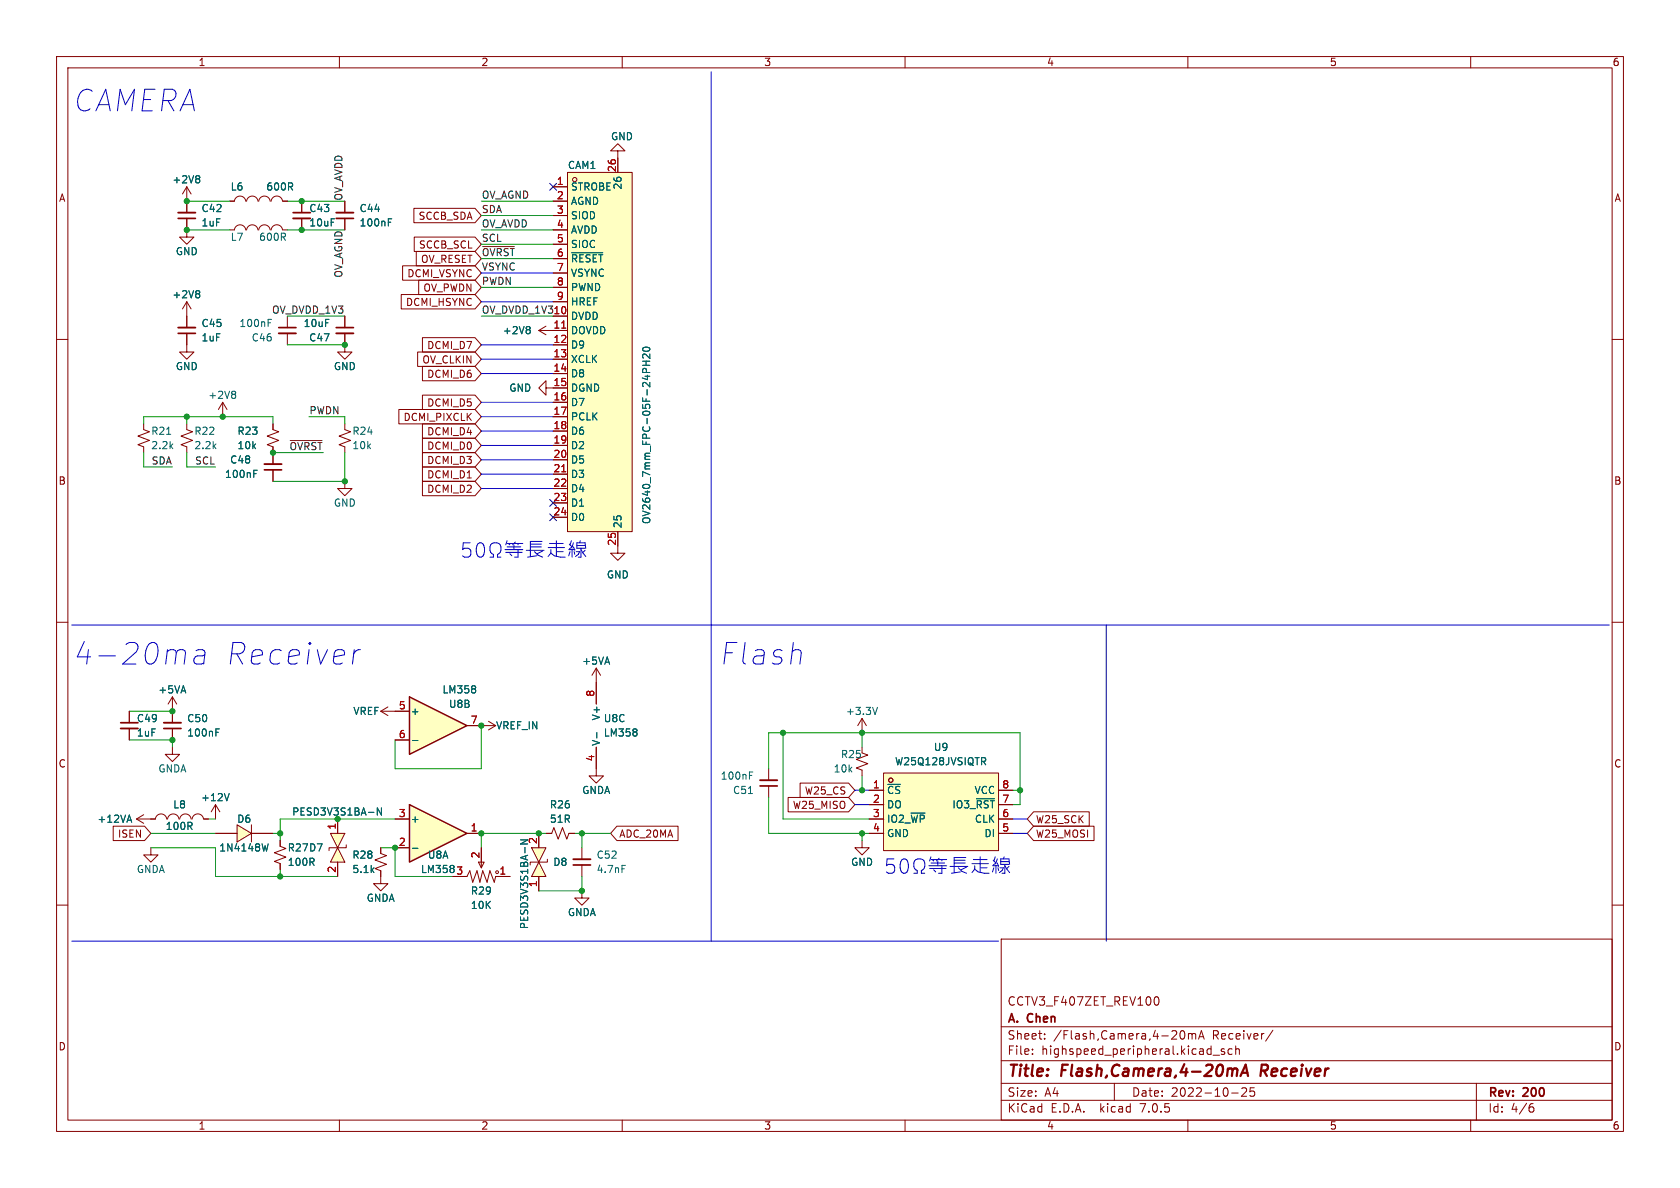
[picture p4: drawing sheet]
<svg xmlns="http://www.w3.org/2000/svg" width="297mm" height="210mm" viewBox="0 0 297 210" stroke-linecap="round" stroke-linejoin="round" font-family="sans-serif">
<g fill="none" stroke="#840000" stroke-width=".18">
<path d="M10 10h277v190h-277zM12 12h273v186h-273zM60 10v2M110 10v2M160 10v2M210 10v2M260 10v2M10 60h2M285 60h2M10 110h2M285 110h2M30.5 125.7v2.1"/>
<path d="M30.5 128.8v2M152.4 127l-.8 1.3M152.4 127v2.5M152.4 127l.8 1.3M10 160h2M285 160h2M177 166h108v32h-108zM204.2 176.3l.2-.1a.81 .81 0 0 1 .6 .6 .81 .81 0 0 1-.3 .8h-.5M60 198v2M110 198v2M160 198v2M177 194.5h108"/>
<path d="M177 191.5h108M177 187.5h108M177 181.5h108M182.5 186.3v.1M182.5 185.5v.1M184.7 183.6v.1M184.7 182.8v.1M197 191.5v3M208.7 182.3l.3-.1a.81 .81 0 0 1 .5 .6 .81 .81 0 0 1-.3 .8l-.1 .1a.81 .81 0 0 1-.4-1.4zM210 198v2M210.1 182.7v1M210.1 182.8l.4-.1 .2 .2"/>
<path d="M210.7 182.9l.3-.2 .3 .1 .1 .9M210.7 182.9v.8M211.9 183.7l.5-1.5 .5 1.5M212 183.3h.7M214.5 186.5h1.1M216.5 185.5l-.4-.1-.2 .2 .1 .2 .5 .2v.3h-.6M217.7 193.2h1.2M217.8 185.5l-.4-.1-.3 .3v.4l.1 .2h.6M218.5 185.5l.2-.1 .3 .1 .1 .9M218.5 184.9v1.5M219.5 192.4l.6-.1 .2 .1 .1 .3-.9 1.1h.9M221.7 192.3h-.7v.7l.2-.1h.5l.1 .3-.1 .5-.2 .1-.5-.1"/>
<path d="M225 182.1l-1.3 2M260 198v2M261 191.5v6.5M270.5 195.7h.4l.3 .3-.2 .5h-.5M271 195.1l-.5 .1"/>
</g>
<path d="M217.4 188.9l.4 .1 .1 .2M217.9 189.2a.5 .5 0 0 1 .8-.2l-.1 1.2M217.9 189.2l-.1 1M219.3 190.2l.9-2 .4 2M219.6 189.6h.9" fill="none" stroke="#840000" stroke-width=".4"/>
<path d="M38.2 128.8h.6M155.1 125l-.4 1.3" fill="none" stroke="#006464" stroke-width=".18"/>
<path d="M29 127.8h3" fill="none" stroke="#840000" stroke-width=".33"/>
<path d="M29 128.8h3" fill="none" stroke="#840000" stroke-width=".3"/>
<g fill="#ffffc2">
<path d="M95.2 152.4l1.3 2.5h-2.5z"/>
<path d="M94 149.9h2.5l-1.3 2.5z"/>
</g>
<path d="M94 149.9h2.5l-1.3 2.5zM95.2 152.4l1.3 2.5h-2.5zM95.2 147.3v2.6M95.2 154.9v2.6M96.8 151.9v.5h-3.1v.5" fill="none" stroke="#840000" stroke-width=".18"/>
<path d="M92 148.5h1.3l-1.3 .7h1.3" fill="none" stroke="#006464" stroke-width=".18"/>
<path d="M84.6 152.4h1l-.5 1z" fill="#ffffc2"/>
<g fill="none" stroke="#840000" stroke-width=".18">
<path d="M30.5 123.2l-.8 1.3M30.5 123.2v2.5M30.5 123.2l.7 1.3M80 154.9h2.5l.6-1 .5 2.1 .7-2.1 .5 2.1 .5-2.1 .8 2.1 .5-2.1 .8 2.1 .2-1.1h2.6M84.6 152.4h1l-.5 1zM85.1 149.9v3.5"/>
<circle cx="87.9" cy="154.2" r=".25"/>
</g>
<path d="M72.4 123.2l10.1 5.1-10.1 5.1z" fill="#ffffc2"/>
<path d="M72.4 123.2l10.1 5.1-10.1 5.1z" fill="none" stroke="#840000" stroke-width=".25"/>
<g fill="none" stroke="#840000" stroke-width=".18">
<path d="M40.6 35.6h.8a1.01 1.01 0 0 1 1-.9 1.01 1.01 0 0 1 1.1 .9M43.6 35.6a1.01 1.01 0 0 1 1-.9 1.01 1.01 0 0 1 1 .9M45.7 35.6a1.01 1.01 0 0 1 1-.9 1.01 1.01 0 0 1 1.1 .9M47.9 35.6a1.01 1.01 0 0 1 1-.9 1.01 1.01 0 0 1 1.1 .9M50 35.6h.8M61 35.6v2M61 38.6v2M97.8 35.6h2.5M97.8 33h2.5M97.8 38.1h2.5M100.3 30.5h11.5v63.5h-11.5zM109.2 26.7h1.3l-1.3-1.3-1.3 1.3h1.3v3.8"/>
<path d="M33 58.9v3.3h1.3l-1.3 1.3-1.3-1.3h1.3M33 53.3v4.6M33 53.3l-.7 1.3M33 53.3l.8 1.3M61 58.9v3.3h1.2l-1.2 1.3-1.3-1.3h1.3M61 55.9v2M95.2 58.4l1.3 .8M95.2 58.4h5.1M96.5 57.7l-1.3 .7M97.8 55.9h2.5M97.8 40.6h2.5M97.8 43.2h2.5"/>
<path d="M97.8 45.7h2.5M97.8 48.3h2.5M97.8 50.8h2.5M97.8 53.3h2.5M25.4 74.9v1l1 .4-2 .8 2 .8-2 .7 1 .4v1M33 74.9v1l1 .4-2 .8 2 .8-2 .7 1 .4v1M39.4 71.1l-.8 1.3M39.4 71.1v2.6M39.4 71.1l.7 1.3M48.3 74.9v1l1 .4-2.1 .8 2.1 .8-2.1 .7 1.1 .4v3M61 74.9v1l1 .4-2.1 .8 2.1 .8-2.1 .7 1.1 .4v1M96.5 68.6v-1.3l-1.3 1.3 1.3 1.3v-1.3h3.8"/>
<path d="M97.8 61h2.5M97.8 63.5h2.5M97.8 66h2.5M97.8 71.1h2.5M97.8 73.7h2.5M97.8 76.2h2.5M97.8 78.7h2.5M48.3 83.1v2M61 85.1v1.3h1.2l-1.2 1.2-1.3-1.2h1.3M97.8 81.3h2.5M97.8 83.8h2.5M97.8 86.4h2.5"/>
<path d="M97.8 88.9h2.5M97.8 91.4h2.5M109.2 94v3.8h1.3l-1.3 1.3-1.3-1.3h1.3M30.5 132.1v1.3h1.2l-1.2 1.2-1.3-1.2h1.3M69.8 125.7h2.6M69.8 130.8h2.6M82.5 128.3h5.1M86.4 127.5l1.2 .8M87.6 128.3l-1.2 .7M135.9 135.9v2M135.9 138.9v2.1M152.4 132.1v1l1 .4-2 .7 2 .8-2 .8 1 .3v1.1"/>
<path d="M26.7 144.8h.8a1.01 1.01 0 0 1 1-.9 1.01 1.01 0 0 1 1 .9M26.7 149.9v1.2h1.2l-1.2 1.3-1.3-1.3h1.3M29.6 144.8a1.01 1.01 0 0 1 1-.9 1.01 1.01 0 0 1 1 .9M31.8 144.8a1.01 1.01 0 0 1 1-.9 1.01 1.01 0 0 1 1 .9M34 144.8a1.01 1.01 0 0 1 1-.9 1.01 1.01 0 0 1 1 .9M36.1 144.8h.7M67.3 154.9v1.3h1.3l-1.3 1.3-1.3-1.3h1.3M96.5 147.3h1l.4-1 .8 2 .7-2 .8 2 .4-1h1"/>
<circle cx="101.6" cy="31.8" r=".38"/>
</g>
<g fill="none" stroke="#006464" stroke-width=".18">
<path d="M68.7 38.7h.6M35.1 51.4l.2 .2-.2 .3 .2 .3v.2l-.2 .2M93.5 57.7l.2 .3-.2 .3 .2 .2v.3l-.2 .2M101.1 44.7h5.5M41.4 69.2l.3 .2-.3 .3 .3 .2v.3l-.3 .2M113.6 65.8v-.4l.3-.3 .3 .1 .1 .6M113.6 64.6h1.3M113.6 63.9h1.3M113.7 61.6a.75 .75 0 0 1 1.2 .2 .72 .72 0 0 1-1.3-.1zM114.2 63.9v.7M114.9 62.6v.8l-.9-.8-.4 .2 .1 .5M44.9 83.1h.6"/>
<path d="M72.9 130.9h1M132.5 136.5h.6"/>
</g>
<path d="M59.4 37.6h3.1M31.5 57.9h3M59.4 58.9h3.1M46.7 82h3.1M134.4 137.9h3" fill="none" stroke="#840000" stroke-width=".33"/>
<path d="M59.4 38.6h3.1M31.5 58.9h3M59.4 57.9h3.1M46.7 83.1h3.1M134.4 138.9h3" fill="none" stroke="#840000" stroke-width=".3"/>
<path d="M100.3 30.5h11.5v63.5h-11.5z" fill="#ffffc2" stroke="#ffffc2" stroke-width=".18"/>
<path d="M99.3 58h.7M99.3 83.4h.7" fill="none" stroke="#a90000" stroke-width=".18"/>
<path d="M72.4 142.2l10.1 5.1-10.1 5.1z" fill="#ffffc2"/>
<path d="M72.4 142.2l10.1 5.1-10.1 5.1z" fill="none" stroke="#840000" stroke-width=".25"/>
<path d="M67.3 149.9v1l1 .4-2 .7 2 .8-2 .7 1 .4v1M69.8 149.9h2.6M69.8 144.8h2.6M82.5 147.3h2.6" fill="none" stroke="#840000" stroke-width=".18"/>
<path d="M72.9 150h1" fill="none" stroke="#006464" stroke-width=".18"/>
<g fill="#ffffc2">
<path d="M58.4 147.3h2.6l-1.3 2.6z"/>
<path d="M59.7 149.9l1.3 2.5h-2.6z"/>
</g>
<g fill="none" stroke="#840000" stroke-width=".18">
<path d="M33 38.6v3.3h1.3l-1.3 1.3-1.3-1.3h1.3M33 35.6v2M50.8 55.9v2M50.8 58.9v2.1M22.9 125.7v2.1M22.9 128.8v2M67.3 125.7l1.3 .8M67.3 125.7h2.5M68.6 125l-1.3 .7M24.1 144.8l1.3 .7M24.1 144.8h2.6M25.4 144l-1.3 .8"/>
<path d="M38.1 142.2l-.8 1.3M38.1 142.2v2.6M38.1 142.2l.8 1.3M49.5 148.6v1l1 .4-2 .7 2 .8-2 .8 1 .4v1M58.4 147.3h2.6l-1.3 2.6zM59.7 149.9l1.3 2.5h-2.6zM59.7 144.8v2.5M59.7 152.4v2.5M61.2 149.3v.6h-3v.5"/>
</g>
<path d="M47.4 56.5h.6M22.6 145h.6M22.9 144.1l.4 1.3M40.5 140.3l-.4 1.2M67.4 142.8v1.3l-.7-1.3v1.3" fill="none" stroke="#006464" stroke-width=".18"/>
<path d="M31.5 37.6h3M49.3 58.9h3M21.3 128.8h3.1" fill="none" stroke="#840000" stroke-width=".33"/>
<path d="M31.5 38.6h3M49.3 57.9h3M21.3 127.8h3.1" fill="none" stroke="#840000" stroke-width=".3"/>
<path d="M41.9 145.8l2.5 1.5-2.5 1.5z" fill="#ffffc2"/>
<g fill="none" stroke="#840000" stroke-width=".18">
<path d="M33 33l-.7 1.3M33 33v4.6M33 38.6v2M33 33l.8 1.3M40.6 35.6h.8M50 35.6h.8M53.3 35.6v2M53.3 38.6v2M61 35.6v2M61 38.6v2M73.2 36.8h10.8l1.1 1.3-1.1 1.3h-10.8zM97.8 35.6h2.5"/>
<path d="M97.8 33h2.5M97.8 38.1h2.5M109.2 27.9v2.6M33 55.9v2M33 58.9v2.1M40.6 40.6l.8 .1a1.01 1.01 0 0 1 1-1 1.01 1.01 0 0 1 1.1 1M43.6 40.7a1.01 1.01 0 0 1 1-1 1.01 1.01 0 0 1 1 1M45.7 40.7a1.01 1.01 0 0 1 1-1 1.01 1.01 0 0 1 1.1 1M47.9 40.7a1.01 1.01 0 0 1 1-1 1.01 1.01 0 0 1 1.1 1M50 40.6h.8M61 55.9v2M61 58.9v2.1"/>
<path d="M70.9 52.1h13.1l1.1 1.2-1.1 1.3h-13.1zM71.2 47h12.8l1.1 1.3-1.1 1.2h-12.8zM73.2 41.9h10.8l1.1 1.3-1.1 1.3h-10.8zM73.6 44.4h10.4l1.1 1.3-1.1 1.3h-10.4zM74 49.5h10l1.1 1.3-1.1 1.3h-10zM74.7 59.7h9.3l1.1 1.3-1.1 1.2h-9.3zM97.8 40.6h2.5M97.8 55.9h2.5M97.8 58.4h2.5M97.8 43.2h2.5M97.8 45.7h2.5M97.8 48.3h2.5"/>
<path d="M97.8 50.8h2.5M97.8 53.3h2.5M48.3 74.9v1M48.3 79v3M70.5 72.4h13.5l1.1 1.3-1.1 1.2h-13.5zM73.8 62.2h10.2l1.1 1.3-1.1 1.3h-10.2zM74.7 77.5h9.3l1.1 1.2-1.1 1.3h-9.3zM74.7 64.8h9.3l1.1 1.2-1.1 1.3h-9.3zM74.7 74.9h9.3l1.1 1.3-1.1 1.3h-9.3zM74.7 69.8h9.3l1.1 1.3-1.1 1.3h-9.3zM97.8 61h2.5M97.8 63.5h2.5"/>
<path d="M97.8 66h2.5M97.8 68.6h2.5M97.8 71.1h2.5M97.8 73.7h2.5M97.8 76.2h2.5M97.8 78.7h2.5M48.3 83.1v2M74.7 80h9.3l1.1 1.3-1.1 1.3h-9.3zM74.7 85.1h9.3l1.1 1.3-1.1 1.2h-9.3zM74.7 82.5h9.3l1.1 1.3-1.1 1.3h-9.3zM97.8 81.3h2.5M97.8 83.8h2.5"/>
<path d="M97.8 86.4h2.5M97.8 88.9h2.5M97.8 91.4h2.5M109.2 94v2.5M105.4 118.1l-.8 1.3M105.4 118.1v6.4M105.4 118.1l.8 1.3M22.9 125.7v2.1M22.9 128.8v2M30.5 125.7v2.1M30.5 128.8v2M69.8 125.7h2.6"/>
<path d="M69.8 130.8h2.6M82.5 128.3h2.6M105.4 132.1v5.1h1.3l-1.3 1.2-1.3-1.2h1.3M141.4 138.4h8.6l1.1 1.3-1.1 1.3h-8.6zM153.7 139.7h2.5M156.2 136.6h20.3v13.8h-20.3zM176.5 139.7h2.6M20 146h5.6l1.1 1.3-1.1 1.3h-5.6zM26.7 144.8h.7M36.1 144.8h.7M38.1 147.3h3.8M41.9 145.8l2.5 1.5-2.5 1.5z"/>
<path d="M44.4 145.8v3M44.4 147.3h3.9M49.5 148.6v1M49.5 152.7v1M59.7 144.8v2.5M59.7 152.4v2.5M67.3 149.9v1M67.3 153.9v1M69.8 144.8h2.6M69.8 149.9h2.6M80 154.9h2.5M82.5 147.3h2.6"/>
<path d="M85.1 149.9v2.5M87.6 154.9h2.6M95.2 147.3v2.6M95.2 154.9v2.6M96.5 147.3h1M100.6 147.3h1M102.9 157.5v1.3h1.2l-1.2 1.2-1.3-1.2h1.3M102.9 149.9v2M102.9 152.9v2M109.1 146h10.8v2.6h-10.8l-1.2-1.3zM139.3 141h10.7l1.1 1.2-1.1 1.3h-10.7zM152.4 148.6v1.3h1.3l-1.3 1.2-1.3-1.2h1.3"/>
<path d="M153.7 147.3h2.5M153.7 142.2h2.5M153.7 144.8h2.5M176.5 147.3h2.6M176.5 142.2h2.6M176.5 144.8h2.6M182.7 146h10.7v2.6h-10.7l-1.1-1.3zM182.7 143.5h9.9v2.6h-9.9l-1.1-1.3z"/>
<circle cx="157.5" cy="137.9" r=".38"/>
</g>
<g fill="none" stroke="#006464" stroke-width=".18">
<path d="M35.1 31.1l.2 .2-.2 .3 .2 .2v.3l-.2 .2M68.7 38.7h.6M35.1 51.4l.2 .2-.2 .3 .2 .3v.2l-.2 .2M93.5 57.7l.2 .3-.2 .3 .2 .2v.3l-.2 .2M101.1 44.7h5.5M113.6 65.8v-.4l.3-.3 .3 .1 .1 .6M113.6 64.6h1.3M113.6 63.9h1.3M113.7 61.6a.75 .75 0 0 1 1.2 .2 .72 .72 0 0 1-1.3-.1zM114.2 63.9v.7M114.9 62.6v.8l-.9-.8-.4 .2 .1 .5M44.9 83.1h.6"/>
<path d="M38.2 128.8h.6M72.9 130.9h1M105.5 129.5v1M173.8 134.6l.5 .6M174.1 134l.2 .2-.2 .3M22.6 145h.6M22.9 144.1l.4 1.3M40.5 140.3l-.4 1.2M47.4 149.2l-.3 1.2M67.4 142.8v1.3l-.7-1.3v1.3M72.9 150h1M92 148.5h1.3l-1.3 .7h1.3"/>
<path d="M110 153h.6M172.6 141.2h3.2"/>
</g>
<path d="M51.8 38.6h3.1M101.3 151.9h3.1" fill="none" stroke="#840000" stroke-width=".33"/>
<path d="M51.8 37.6h3.1M101.3 152.9h3.1" fill="none" stroke="#840000" stroke-width=".3"/>
<path d="M156.2 136.6h20.3v13.8h-20.3z" fill="#ffffc2" stroke="#ffffc2" stroke-width=".18"/>
<path d="M85.3 43.6h5.6M51.3 77.9h5.6" fill="none" stroke="#0f0f0f" stroke-width=".18"/>
<g fill="none" stroke="#0000c2" stroke-width=".18">
<path d="M125.7 12.7v153.7M83.1 96h-1.2l-.1 1.2 .3-.3 .9 .1 .2 .4-.1 .8-.3 .3h-.7l-.3-.3M84.6 96.1a.6 .6 0 0 1 .9 .3 1.49 1.49 0 0 1-.4 2.1 .65 .65 0 0 1-.8-.5 1.98 1.98 0 0 1 .3-1.9zM86.6 98.5h.6v-.5a1.08 1.08 0 0 1-.5-1.5 1.08 1.08 0 0 1 1.5-.4 1.17 1.17 0 0 1-.2 1.9v.5h.6M89.3 97.2h3.1M89.4 97.6h2.9M89.6 96.1h1.1M89.6 96.7h2.5M89.6 95.6l-.2 .7M89.9 96.1l.2 .2M90.1 97.9l.4 .3M90.9 96.3v.9"/>
<path d="M91 96.1h1.4M91.1 95.8l-.5 .5M91.6 97.2v1.3h-.6M91.6 96.1v.2M93 97.3h3.2M93.8 96.7h1.9M93.8 96.2h1.9M94.5 97.5l.6 .6 .8 .4M94.8 98.2l-1.5 .3M95.8 95.7h-2v2.7M95.9 97.4l-.9 .5M96.9 96.8h2.9"/>
<path d="M97.1 96.1h2.5M97.4 97.8l.6 .4 1.1 .3h.8M97.4 97.2v.6M97.4 97.8l-.5 .6M98.4 95.6v2.8M98.5 97.5h1.1M100.5 97.2h1.1M100.7 96.2l.4 .5M100.8 97.5l-.3 .7M101 95.6l-.2 .7M101.1 97v1.5M101.1 96.7l-.4 .3"/>
<path d="M101.4 96.7l.2 .6M101.4 96l-.3 .7M101.5 97.5l.1 .5M101.9 97.5h.6l-.3 .5-.5 .4M102 96.4h1.4M102.6 95.6l-.1 .4M102.7 96.9v1.6h-.5M102.7 97.2l.9 1.2M103.4 96.9h-1.4v-.9h1.4l.2 .9M103.4 97.3l-.3 .3M12.7 110.5h271.8M32.3 114.8l.4 .2 .1 .4-.2 2"/>
<path d="M34.7 115l.3-.2h.8l.3 .2 .1 .4-.2 2M36.2 115.8l-.4 .1h-.9a.76 .76 0 0 0-.6 .7 .76 .76 0 0 0 .4 .8h.9l.4-.2M63.7 114.8a1.12 1.12 0 0 0-1.2 .8M195.6 110.5v55.9M158 151.8h-1.2l-.1 1.2 .4-.2 .8 .1 .3 .4-.2 .8-.3 .3h-.6l-.4-.3M159.5 152a.6 .6 0 0 1 1 .3 1.49 1.49 0 0 1-.5 2.1 .65 .65 0 0 1-.7-.5 1.98 1.98 0 0 1 .2-1.9zM161.6 154.4h.6v-.5a1.08 1.08 0 0 1-.6-1.5 1.08 1.08 0 0 1 1.5-.4 1.17 1.17 0 0 1-.2 1.9v.5h.6M164.2 153h3.2M164.3 153.5h2.9M164.6 152h1.1M164.6 152.6h2.4M164.6 151.5l-.3 .7"/>
<path d="M164.8 152l.3 .2M165.1 153.8l.3 .3M165.8 152.2v.8M165.9 152h1.5M166 151.7l-.5 .5M166.5 153v1.4h-.6M166.5 152v.2M168 153.2h3.1M168.7 152.6h1.9M168.7 152.1h1.9M169.4 153.4l.6 .6 .9 .4M169.8 154.1l-1.6 .3"/>
<path d="M170.7 151.6h-2v2.7M170.9 153.3l-1 .5M171.8 152.7h2.9M172.1 152h2.4M172.3 153.6l.6 .5 1.1 .3h.9M172.3 153v.6M172.3 153.6l-.5 .7M173.3 151.5v2.8M173.4 153.4h1.1M175.5 153h1.1M175.6 152.1l.5 .5M175.7 153.4l-.2 .7"/>
<path d="M175.9 151.5l-.2 .7M176.1 152.9v1.5M176.1 152.6l-.5 .3M176.3 152.6l.3 .6M176.3 151.8l-.2 .8M176.4 153.4l.2 .5M176.8 153.4h.6l-.2 .5-.5 .4M176.9 152.3h1.5M177.5 151.5l-.1 .3M177.6 152.8v1.6h-.4M177.6 153l.9 1.3M178.4 152.8h-1.5v-1h1.5l.1 1"/>
<path d="M178.4 153.2l-.4 .3M12.7 166.4h163.8"/>
</g>
<g fill="none" stroke="#009600" stroke-width=".18">
<path d="M33 35.6h7.6M50.8 35.6h10.2M85.1 35.6h12.7M85.1 38.1h12.7M33 40.6h7.6M50.8 40.6h10.2M50.8 55.9h10.2M85.1 40.6h12.7M85.1 55.9h12.7M85.1 43.2h12.7M85.1 45.7h12.7M85.1 50.8h12.7"/>
<path d="M25.4 74.9v-1.2h22.9v1.2M33 73.7v1.2M50.8 61h10.2M54.6 73.7h6.4v1.2M25.4 80v2.6h5.1M33 80v2.6h5.1M48.3 80h8.8M61 80v5.1h-12.7M22.9 130.8h7.6v1.3M22.9 125.7h7.6M85.1 128.3v7.6h-15.3v-5.1M135.9 135.9v-6.4h44.4v12.7h-1.2"/>
<path d="M138.4 129.5v15.3h15.3M152.4 129.5v2.6M152.4 137.2v2.5M179.1 139.7h1.2M26.7 147.3h11.4M26.7 149.9h11.4v5h21.6M36.8 144.8h1.3M48.3 147.3h1.2M49.5 153.7v1.2M67.3 149.9h2.5v5h10.2M69.8 144.8h-20.3v3.8M96.5 147.3h-11.4v2.6"/>
<path d="M101.6 147.3h6.3M102.9 147.3v2.6M102.9 154.9v2.6h-7.7M135.9 141v6.3h17.8M152.4 147.3v1.3"/>
</g>
<g fill="none" stroke="#00f" stroke-width=".18">
<path d="M85.1 53.3h12.7M85.1 48.3h12.7M85.1 61h12.7M85.1 76.2h12.7M85.1 73.7h12.7M85.1 71.1h12.7M85.1 66h12.7M85.1 63.5h12.7M85.1 78.7h12.7M85.1 83.8h12.7M85.1 81.3h12.7M85.1 86.4h12.7"/>
<path d="M151.1 139.7h2.6M151.1 142.2h2.6M179.1 144.8h2.5M179.1 147.3h2.5"/>
</g>
<path d="M97.2 32.4l1.2 1.2M98.4 32.4l-1.2 1.2M97.2 88.3l1.2 1.2M97.2 90.8l1.2 1.2M98.4 88.3l-1.2 1.2M98.4 90.8l-1.2 1.2" fill="none" stroke="#000084" stroke-width=".18"/>
<path d="M99.3 58h.7M99.3 83.4h.7" fill="none" stroke="#a90000" stroke-width=".18"/>
<g fill="#009600" stroke="#009600" stroke-width=".18">
<circle cx="30.5" cy="130.8" r=".46"/>
<circle cx="30.5" cy="125.7" r=".46"/>
<circle cx="48.3" cy="80" r=".46"/>
<circle cx="61" cy="85.1" r=".46"/>
<circle cx="152.4" cy="147.3" r=".46"/>
<circle cx="180.3" cy="139.7" r=".46"/>
<circle cx="102.9" cy="157.5" r=".46"/>
<circle cx="53.3" cy="40.6" r=".46"/>
<circle cx="61" cy="61" r=".46"/>
<circle cx="39.4" cy="73.7" r=".46"/>
<circle cx="33" cy="73.7" r=".46"/>
<circle cx="33" cy="40.6" r=".46"/>
<circle cx="33" cy="35.6" r=".46"/>
<circle cx="53.3" cy="35.6" r=".46"/>
<circle cx="49.5" cy="154.9" r=".46"/>
<circle cx="49.5" cy="147.3" r=".46"/>
<circle cx="69.8" cy="149.9" r=".46"/>
<circle cx="59.7" cy="144.8" r=".46"/>
<circle cx="85.1" cy="147.3" r=".46"/>
<circle cx="95.2" cy="147.3" r=".46"/>
<circle cx="85.1" cy="128.3" r=".46"/>
<circle cx="102.9" cy="147.3" r=".46"/>
<circle cx="152.4" cy="139.7" r=".46"/>
<circle cx="138.4" cy="129.5" r=".46"/>
<circle cx="152.4" cy="129.5" r=".46"/>
</g>
<g font-size="5.3" fill="#0000c2">
<text x="12.7" y="20.1">CAMERA</text>
<text x="12.7" y="117.9">4-20ma</text>
<text x="39.4" y="117.9">Receiver</text>
<text x="127" y="117.9">Flash</text>
</g>
<g font-size="2.8" fill="#840000">
<text x="178" y="190.8">Title:</text>
<text x="187.5" y="190.8">Flash,Camera,4-20mA</text>
<text x="223.3" y="190.8">Receiver</text>
</g>
<g font-size="2.1" fill="#840000">
<text x="178" y="177.9">CCTV3_F407ZET_REV100</text>
<text x="178" y="183.9">Sheet:</text>
<text x="178" y="181.1">A.</text>
<text x="181.6" y="181.1">Chen</text>
<text x="186.2" y="183.9">/Flash,Camera,4-20mA</text>
<text x="214.2" y="183.9">Receiver/</text>
<text x="178" y="186.6">File:</text>
<text x="184" y="186.6">highspeed_peripheral.kicad_sch</text>
<text x="178" y="196.8">KiCad</text>
<text x="178" y="194">Size:</text>
<text x="184.6" y="194">A4</text>
<text x="185.7" y="196.8">E.D.A.</text>
<text x="194.4" y="196.8">kicad</text>
<text x="200" y="194">Date:</text>
<text x="201.5" y="196.8">7.0.5</text>
<text x="206.9" y="194">2022-10-25</text>
<text x="263" y="194.2">Rev:</text>
<text x="263" y="196.8">Id:</text>
<text x="267" y="196.8">4/6</text>
<text x="269.2" y="194.2">200</text>
</g>
<g font-size="1.8" fill="#840000">
<text x="35" y="11.8">1</text>
<text x="85" y="11.8">2</text>
<text x="135" y="11.8">3</text>
<text x="185" y="11.8">4</text>
<text x="235" y="11.8">5</text>
<text x="285" y="11.8">6</text>
<text x="10.4" y="35.8">A</text>
<text x="285.4" y="35.8">A</text>
<text x="74" y="39">SCCB_SDA</text>
<text x="74" y="44.1">SCCB_SCL</text>
<text x="74.4" y="46.6">OV_RESET</text>
<text x="72" y="49.2">DCMI_VSYNC</text>
<text x="74.8" y="51.7">OV_PWDN</text>
<text x="71.7" y="54.3">DCMI_HSYNC</text>
<text x="74.6" y="64.4">OV_CLKIN</text>
<text x="75.5" y="61.9">DCMI_D7</text>
<text x="75.5" y="67">DCMI_D6</text>
<text x="71.3" y="74.6">DCMI_PIXCLK</text>
<text x="75.5" y="77.1">DCMI_D4</text>
<text x="75.5" y="72">DCMI_D5</text>
<text x="75.5" y="82.2">DCMI_D3</text>
<text x="75.5" y="79.7">DCMI_D0</text>
<text x="10.3" y="85.8">B</text>
<text x="75.5" y="87.3">DCMI_D2</text>
<text x="75.5" y="84.7">DCMI_D1</text>
<text x="285.3" y="85.8">B</text>
<text x="10.3" y="135.8">C</text>
<text x="285.3" y="135.8">C</text>
<text x="140.1" y="143.2">W25_MISO</text>
<text x="142.3" y="140.6">W25_CS</text>
<text x="20.8" y="148.2">ISEN</text>
<text x="109.4" y="148.2">ADC_20MA</text>
<text x="183" y="148.2">W25_MOSI</text>
<text x="183" y="145.7">W25_SCK</text>
<text x="10.3" y="185.8">D</text>
<text x="285.3" y="185.8">D</text>
<text x="35" y="199.8">1</text>
<text x="85" y="199.8">2</text>
<text x="135" y="199.8">3</text>
<text x="185" y="199.8">4</text>
<text x="235" y="199.8">5</text>
<text x="285" y="199.8">6</text>
</g>
<g font-size="1.8" fill="#006464">
<text x="108" y="25">GND</text>
<text x="30.4" y="32.6">+2V8</text>
<text x="40.7" y="33.8">L6</text>
<text x="47" y="33.8">600R</text>
<text x="100.3" y="30">CAM1</text>
<text x="100.8" y="33.8">STROBE</text>
<text x="110" y="33.5" transform="rotate(-90 110 33.5)">26</text>
<text x="35.6" y="37.7">C42</text>
<text x="35.6" y="40.2">1uF</text>
<text x="54.6" y="37.7">C43</text>
<text x="54.6" y="40.2">10uF</text>
<text x="63.5" y="37.7">C44</text>
<text x="63.5" y="40.2">100nF</text>
<text x="100.8" y="36.4">AGND</text>
<text x="100.8" y="38.9">SIOD</text>
<text x="100.8" y="41.5">AVDD</text>
<text x="31" y="45.3">GND</text>
<text x="40.7" y="42.7">L7</text>
<text x="45.7" y="42.7">600R</text>
<text x="100.8" y="44">SIOC</text>
<text x="100.8" y="46.5">~{RESET}</text>
<text x="30.4" y="52.9">+2V8</text>
<text x="100.8" y="49.1">VSYNC</text>
<text x="100.8" y="51.6">PWND</text>
<text x="35.6" y="58">C45</text>
<text x="42.3" y="58">100nF</text>
<text x="53.6" y="58">10uF</text>
<text x="88.8" y="59.2">+2V8</text>
<text x="100.8" y="56.7">DVDD</text>
<text x="100.8" y="59.2">DOVDD</text>
<text x="100.8" y="54.2">HREF</text>
<text x="31" y="65.6">GND</text>
<text x="35.6" y="60.5">1uF</text>
<text x="44.4" y="60.5">C46</text>
<text x="54.6" y="60.5">C47</text>
<text x="59" y="65.6">GND</text>
<text x="100.8" y="61.8">D9</text>
<text x="100.8" y="64.3">XCLK</text>
<text x="36.8" y="70.7">+2V8</text>
<text x="90" y="69.4">GND</text>
<text x="100.8" y="66.9">D8</text>
<text x="100.8" y="69.4">DGND</text>
<text x="100.8" y="71.9">D7</text>
<text x="26.7" y="77">R21</text>
<text x="34.3" y="77">R22</text>
<text x="41.9" y="77">R23</text>
<text x="62.2" y="77">R24</text>
<text x="100.8" y="74.5">PCLK</text>
<text x="100.8" y="77">D6</text>
<text x="26.7" y="79.6">2.2k</text>
<text x="34.3" y="79.6">2.2k</text>
<text x="40.6" y="82.1">C48</text>
<text x="41.9" y="79.6">10k</text>
<text x="62.2" y="79.6">10k</text>
<text x="100.8" y="79.6">D2</text>
<text x="100.8" y="82.1">D5</text>
<text x="39.7" y="84.6">100nF</text>
<text x="59" y="89.7">GND</text>
<text x="100.8" y="84.6">D3</text>
<text x="100.8" y="87.2">D4</text>
<text x="100.8" y="89.7">D1</text>
<text x="100.8" y="92.3">D0</text>
<text x="110" y="93.5" transform="rotate(-90 110 93.5)">25</text>
<text x="115.1" y="92.7" transform="rotate(-90 115.1 92.7)">OV2640_7mm_FPC-05F-24PH20</text>
<text x="107.2" y="102.4">GND</text>
<text x="102.9" y="117.7">+5VA</text>
<text x="27.9" y="122.7">+5VA</text>
<text x="78.2" y="122.7">LM358</text>
<text x="79.3" y="125.3">U8B</text>
<text x="24.1" y="130.4">1uF</text>
<text x="24.1" y="127.8">C49</text>
<text x="33" y="127.8">C50</text>
<text x="33" y="130.4">100nF</text>
<text x="62.4" y="126.6">VREF</text>
<text x="72.5" y="126.6">+</text>
<text x="87.6" y="129.1">VREF_IN</text>
<text x="106.2" y="132" transform="rotate(-90 106.2 132)">V-</text>
<text x="106.2" y="127.4" transform="rotate(-90 106.2 127.4)">V+</text>
<text x="106.7" y="127.8">U8C</text>
<text x="106.7" y="130.4">LM358</text>
<text x="149.5" y="126.6">+3.3V</text>
<text x="27.9" y="136.7">GNDA</text>
<text x="127.3" y="138">100nF</text>
<text x="147.3" y="136.7">10k</text>
<text x="148.6" y="134.2">R25</text>
<text x="158.2" y="135.4">W25Q128JVSIQTR</text>
<text x="165" y="132.9">U9</text>
<text x="30.6" y="143.1">L8</text>
<text x="35.5" y="141.8">+12V</text>
<text x="97.2" y="143.1">R26</text>
<text x="102.9" y="140.5">GNDA</text>
<text x="129.5" y="140.5">C51</text>
<text x="156.7" y="140.5">~{CS}</text>
<text x="156.7" y="143.1">DO</text>
<text x="168.3" y="143.1">IO3_~{RST}</text>
<text x="172.3" y="140.5">VCC</text>
<text x="17.2" y="145.6">+12VA</text>
<text x="29.2" y="146.9">100R</text>
<text x="41.9" y="145.6">D6</text>
<text x="51.6" y="144.3">PESD3V3S1BA-N</text>
<text x="72.5" y="145.6">+</text>
<text x="97.2" y="145.6">51R</text>
<text x="156.7" y="145.6">IO2_~{WP}</text>
<text x="156.7" y="148.1">GND</text>
<text x="172.3" y="145.6">CLK</text>
<text x="174" y="148.1">DI</text>
<text x="24.1" y="154.5">GNDA</text>
<text x="38.7" y="150.7">1N4148W</text>
<text x="50.8" y="150.7">R27 D7</text>
<text x="50.8" y="153.2">100R</text>
<text x="62.2" y="152">R28</text>
<text x="62.2" y="154.5">5.1k</text>
<text x="74.4" y="154.5">LM358</text>
<text x="75.6" y="152">U8A</text>
<text x="80.6" y="154.7">3</text>
<text x="97.8" y="153.2">D8</text>
<text x="105.4" y="152">C52</text>
<text x="105.4" y="154.5">4.7nF</text>
<text x="150.4" y="153.2">GND</text>
<text x="64.8" y="159.6">GNDA</text>
<text x="83.2" y="158.3">R29</text>
<text x="83.2" y="160.8">10K</text>
<text x="93.5" y="164.3" transform="rotate(-90 93.5 164.3)">PESD3V3S1BA-N</text>
<text x="100.3" y="162.1">GNDA</text>
</g>
<g font-size="1.8" fill="#0f0f0f">
<text x="60.6" y="35.6" transform="rotate(-90 60.6 35.6)">OV_AVDD</text>
<text x="85.1" y="35.2">OV_AGND</text>
<text x="85.1" y="40.3">OV_AVDD</text>
<text x="85.1" y="37.8">SDA</text>
<text x="85.1" y="47.9">VSYNC</text>
<text x="85.1" y="42.8">SCL</text>
<text x="85.1" y="45.4">~{OVRST}</text>
<text x="60.6" y="49.1" transform="rotate(-90 60.6 49.1)">OV_AGND</text>
<text x="85.1" y="50.5">PWDN</text>
<text x="48.1" y="55.5">OV_DVDD_1V3</text>
<text x="85.1" y="55.5">OV_DVDD_1V310</text>
<text x="54.6" y="73.3">PWDN</text>
<text x="26.8" y="82.2">SDA</text>
<text x="34.5" y="82.2">SCL</text>
<text x="51.2" y="79.7">~{OVRST}</text>
</g>
<g font-size="1.8" fill="#a90000">
<text x="98.4" y="32.8">1</text>
<text x="98.4" y="35.3">2</text>
<text x="109" y="30.5" transform="rotate(-90 109 30.5)">26</text>
<text x="98.4" y="37.8">3</text>
<text x="98.4" y="40.4">4</text>
<text x="98.4" y="42.9">5</text>
<text x="98.4" y="45.5">6</text>
<text x="98.4" y="48">7</text>
<text x="98.4" y="50.5">8</text>
<text x="98.4" y="53.1">9</text>
<text x="97.8" y="58.2">11</text>
<text x="97.8" y="55.6">10</text>
<text x="97.8" y="60.7">12</text>
<text x="97.8" y="63.2">13</text>
<text x="97.8" y="65.8">14</text>
<text x="97.8" y="68.3">15</text>
<text x="97.8" y="70.9">16</text>
<text x="97.8" y="73.4">17</text>
<text x="97.8" y="75.9">18</text>
<text x="97.8" y="78.5">19</text>
<text x="97.8" y="81">20</text>
<text x="97.8" y="83.6">21</text>
<text x="97.8" y="86.1">22</text>
<text x="97.8" y="88.6">23</text>
<text x="97.8" y="91.2">24</text>
<text x="109" y="96.5" transform="rotate(-90 109 96.5)">25</text>
<text x="70.5" y="125.5">5</text>
<text x="105.2" y="123.2" transform="rotate(-90 105.2 123.2)">8</text>
<text x="70.5" y="130.6">6</text>
<text x="83.2" y="128">7</text>
<text x="105.2" y="134.7" transform="rotate(-90 105.2 134.7)">4</text>
<text x="154.3" y="139.4">1</text>
<text x="154.3" y="142">2</text>
<text x="177.1" y="142">7</text>
<text x="177.1" y="139.4">8</text>
<text x="59.4" y="146.7" transform="rotate(-90 59.4 146.7)">1</text>
<text x="70.5" y="149.6">2</text>
<text x="70.5" y="144.5">3</text>
<text x="83.2" y="147.1">1</text>
<text x="95" y="149.3" transform="rotate(-90 95 149.3)">2</text>
<text x="154.3" y="144.5">3</text>
<text x="154.3" y="147.1">4</text>
<text x="177.1" y="147.1">5</text>
<text x="177.1" y="144.5">6</text>
<text x="59.4" y="154.3" transform="rotate(-90 59.4 154.3)">2</text>
<text x="84.8" y="151.8" transform="rotate(-90 84.8 151.8)">2</text>
<text x="88.2" y="154.7">1</text>
<text x="95" y="156.9" transform="rotate(-90 95 156.9)">1</text>
</g>
</svg>
